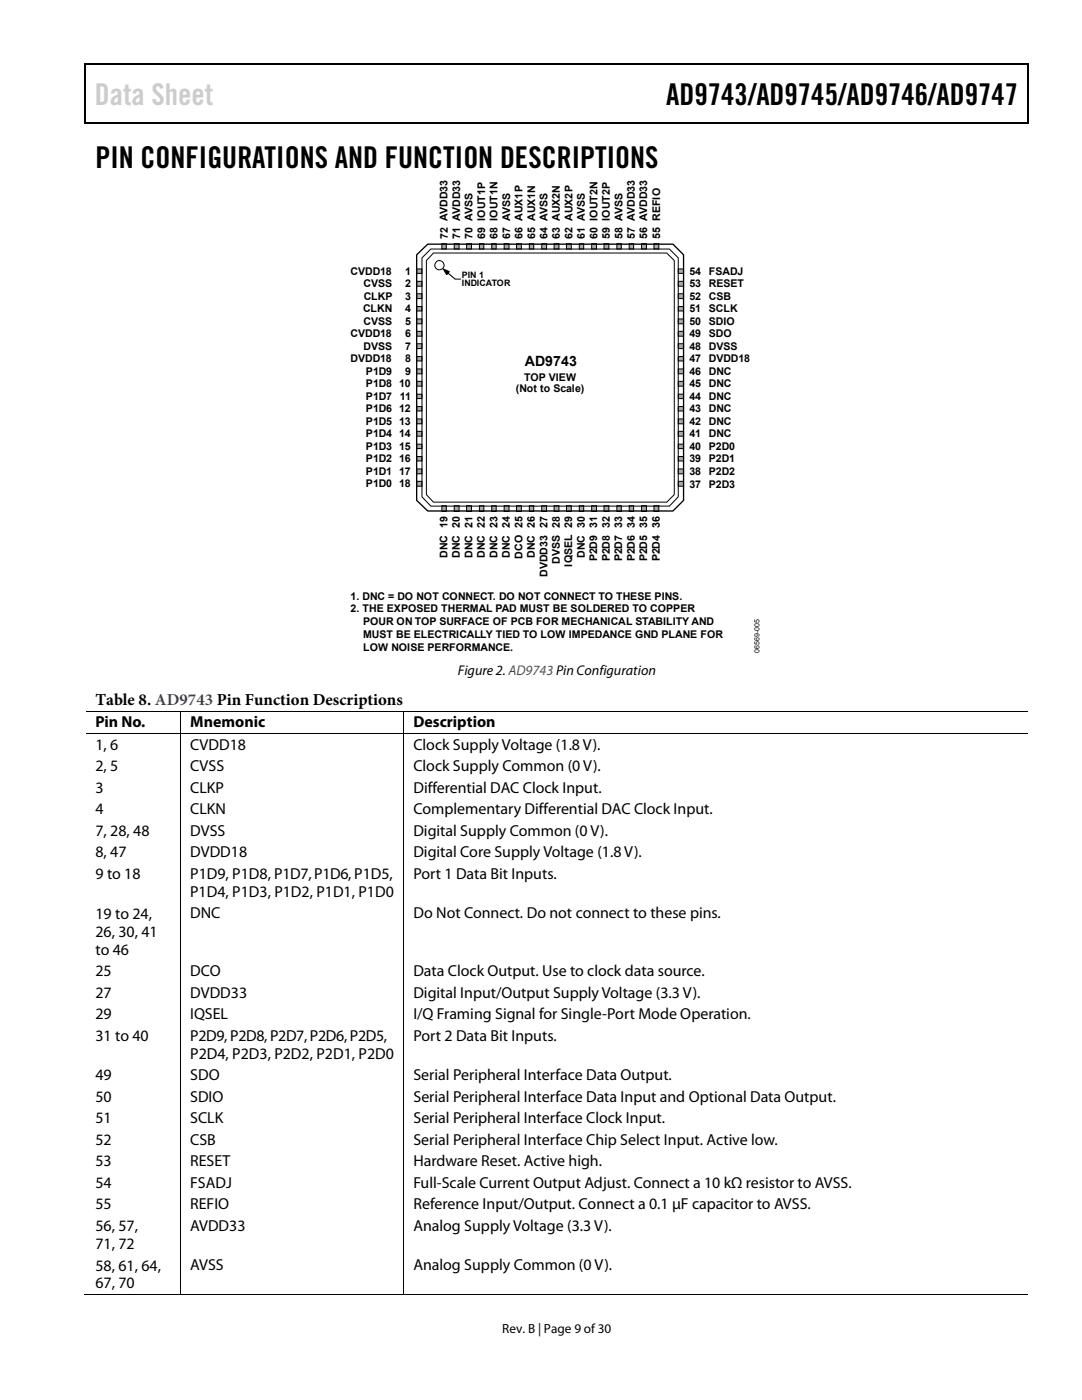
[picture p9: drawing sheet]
<svg xmlns="http://www.w3.org/2000/svg" width="216mm" height="279mm" viewBox="0 0 216 279" stroke-linecap="round" stroke-linejoin="round" font-family="sans-serif">
<path d="M16.9 12.7h.2v1h-.2zM16.9 12.7h.2v.3h-.2zM82.5 12.7h.3v.3h-.3zM205.1 12.7h.2v1h-.2zM205.1 12.7h.2v.3h-.2zM16.9 24.4h.2v.3h-.2zM82.3 24.4h.2v.3h-.2zM205.1 24.4h.2v.3h-.2z" fill="#000"/>
<path d="M17 13.7v10.7M17.1 12.8h65.4M82.8 12.8h122.3M205.2 13.7v10.7M17.1 24.5h188" fill="none" stroke="#000" stroke-width=".25"/>
<path d="M83.1 53.7h1.1v.9h-1.1z" fill="#acacac"/>
<path d="M83.1 53.7h1.1v.9h-1.1z" fill="none" stroke="#000" stroke-width=".2"/>
<path d="M83.1 56.1h1.1v1h-1.1z" fill="#acacac"/>
<path d="M83.1 56.1h1.1v1h-1.1z" fill="none" stroke="#000" stroke-width=".2"/>
<path d="M83.1 58.6h1.1v1h-1.1z" fill="#acacac"/>
<path d="M83.1 58.6h1.1v1h-1.1z" fill="none" stroke="#000" stroke-width=".2"/>
<path d="M83.1 61.2h1.1v.9h-1.1z" fill="#acacac"/>
<path d="M83.1 61.2h1.1v.9h-1.1z" fill="none" stroke="#000" stroke-width=".2"/>
<path d="M83.1 63.7h1.1v.9h-1.1z" fill="#acacac"/>
<path d="M83.1 63.7h1.1v.9h-1.1z" fill="none" stroke="#000" stroke-width=".2"/>
<path d="M83.1 66.1h1.1v1h-1.1z" fill="#acacac"/>
<path d="M83.1 66.1h1.1v1h-1.1z" fill="none" stroke="#000" stroke-width=".2"/>
<path d="M83.1 68.6h1.1v1h-1.1z" fill="#acacac"/>
<path d="M83.1 68.6h1.1v1h-1.1z" fill="none" stroke="#000" stroke-width=".2"/>
<path d="M83.1 71.2h1.1v.8h-1.1z" fill="#acacac"/>
<path d="M83.1 71.2h1.1v.8h-1.1z" fill="none" stroke="#000" stroke-width=".2"/>
<path d="M83.1 73.6h1.1v1h-1.1z" fill="#acacac"/>
<path d="M83.1 73.6h1.1v1h-1.1z" fill="none" stroke="#000" stroke-width=".2"/>
<path d="M83.1 76.1h1.1v1h-1.1z" fill="#acacac"/>
<path d="M83.1 76.1h1.1v1h-1.1z" fill="none" stroke="#000" stroke-width=".2"/>
<path d="M83.1 78.7h1.1v.8h-1.1z" fill="#acacac"/>
<path d="M83.1 78.7h1.1v.8h-1.1z" fill="none" stroke="#000" stroke-width=".2"/>
<path d="M83.1 81.1h1.1v.9h-1.1z" fill="#acacac"/>
<path d="M83.1 81.1h1.1v.9h-1.1z" fill="none" stroke="#000" stroke-width=".2"/>
<path d="M83.1 83.6h1.1v1h-1.1z" fill="#acacac"/>
<path d="M83.1 83.6h1.1v1h-1.1z" fill="none" stroke="#000" stroke-width=".2"/>
<path d="M83.1 86.1h1.1v1h-1.1z" fill="#acacac"/>
<path d="M83.1 86.1h1.1v1h-1.1z" fill="none" stroke="#000" stroke-width=".2"/>
<path d="M83.1 88.6h1.1v.9h-1.1z" fill="#acacac"/>
<path d="M83.1 88.6h1.1v.9h-1.1z" fill="none" stroke="#000" stroke-width=".2"/>
<path d="M83.1 91.1h1.1v.9h-1.1z" fill="#acacac"/>
<path d="M83.1 91.1h1.1v.9h-1.1z" fill="none" stroke="#000" stroke-width=".2"/>
<path d="M83.1 93.6h1.1v1h-1.1z" fill="#acacac"/>
<path d="M83.1 93.6h1.1v1h-1.1z" fill="none" stroke="#000" stroke-width=".2"/>
<path d="M83.1 96.1h1.1v.9h-1.1z" fill="#acacac"/>
<path d="M83.1 96.1h1.1v.9h-1.1z" fill="none" stroke="#000" stroke-width=".2"/>
<path d="M88.2 48.6h.8v1.1h-.8z" fill="#acacac"/>
<path d="M88.2 48.6h.8v1.1h-.8z" fill="none" stroke="#000" stroke-width=".2"/>
<path d="M90.6 48.6h1v1.1h-1z" fill="#acacac"/>
<path d="M90.6 48.6h1v1.1h-1z" fill="none" stroke="#000" stroke-width=".2"/>
<path d="M93.1 48.6h1v1.1h-1z" fill="#acacac"/>
<path d="M93.1 48.6h1v1.1h-1z" fill="none" stroke="#000" stroke-width=".2"/>
<path d="M95.7 48.6h.8v1.1h-.8z" fill="#acacac"/>
<path d="M95.7 48.6h.8v1.1h-.8z" fill="none" stroke="#000" stroke-width=".2"/>
<path d="M98.1 48.6h.9v1.1h-.9z" fill="#acacac"/>
<path d="M98.1 48.6h.9v1.1h-.9z" fill="none" stroke="#000" stroke-width=".2"/>
<path d="M100.6 48.6h1v1.1h-1z" fill="#acacac"/>
<path d="M100.6 48.6h1v1.1h-1z" fill="none" stroke="#000" stroke-width=".2"/>
<path d="M103.1 48.6h.9v1.1h-.9z" fill="#acacac"/>
<path d="M103.1 48.6h.9v1.1h-.9z" fill="none" stroke="#000" stroke-width=".2"/>
<path d="M105.6 48.6h.9v1.1h-.9z" fill="#acacac"/>
<path d="M105.6 48.6h.9v1.1h-.9z" fill="none" stroke="#000" stroke-width=".2"/>
<path d="M108.1 48.6h1v1.1h-1z" fill="#acacac"/>
<path d="M108.1 48.6h1v1.1h-1z" fill="none" stroke="#000" stroke-width=".2"/>
<path d="M110.6 48.6h.9v1.1h-.9z" fill="#acacac"/>
<path d="M110.6 48.6h.9v1.1h-.9z" fill="none" stroke="#000" stroke-width=".2"/>
<path d="M113 48.6h1v1.1h-1z" fill="#acacac"/>
<path d="M113 48.6h1v1.1h-1z" fill="none" stroke="#000" stroke-width=".2"/>
<path d="M115.6 48.6h.9v1.1h-.9z" fill="#acacac"/>
<path d="M115.6 48.6h.9v1.1h-.9z" fill="none" stroke="#000" stroke-width=".2"/>
<path d="M118.1 48.6h.9v1.1h-.9z" fill="#acacac"/>
<path d="M118.1 48.6h.9v1.1h-.9z" fill="none" stroke="#000" stroke-width=".2"/>
<path d="M120.5 48.6h1v1.1h-1z" fill="#acacac"/>
<path d="M120.5 48.6h1v1.1h-1z" fill="none" stroke="#000" stroke-width=".2"/>
<path d="M123.1 48.6h.9v1.1h-.9z" fill="#acacac"/>
<path d="M123.1 48.6h.9v1.1h-.9z" fill="none" stroke="#000" stroke-width=".2"/>
<path d="M125.6 48.6h.8v1.1h-.8z" fill="#acacac"/>
<path d="M125.6 48.6h.8v1.1h-.8z" fill="none" stroke="#000" stroke-width=".2"/>
<path d="M128 48.6h1v1.1h-1z" fill="#acacac"/>
<path d="M128 48.6h1v1.1h-1z" fill="none" stroke="#000" stroke-width=".2"/>
<path d="M130.5 48.6h1v1.1h-1z" fill="#acacac"/>
<path d="M130.5 48.6h1v1.1h-1z" fill="none" stroke="#000" stroke-width=".2"/>
<path d="M88.2 100.9h.8v1.2h-.8z" fill="#acacac"/>
<path d="M88.2 100.9h.8v1.2h-.8z" fill="none" stroke="#000" stroke-width=".2"/>
<path d="M90.6 100.9h1v1.2h-1z" fill="#acacac"/>
<path d="M90.6 100.9h1v1.2h-1z" fill="none" stroke="#000" stroke-width=".2"/>
<path d="M93.1 100.9h1v1.2h-1z" fill="#acacac"/>
<path d="M93.1 100.9h1v1.2h-1z" fill="none" stroke="#000" stroke-width=".2"/>
<path d="M95.7 100.9h.8v1.2h-.8z" fill="#acacac"/>
<path d="M95.7 100.9h.8v1.2h-.8z" fill="none" stroke="#000" stroke-width=".2"/>
<path d="M98.1 100.9h.9v1.2h-.9z" fill="#acacac"/>
<path d="M98.1 100.9h.9v1.2h-.9z" fill="none" stroke="#000" stroke-width=".2"/>
<path d="M100.6 100.9h1v1.2h-1z" fill="#acacac"/>
<path d="M100.6 100.9h1v1.2h-1z" fill="none" stroke="#000" stroke-width=".2"/>
<path d="M103.1 100.9h.9v1.2h-.9z" fill="#acacac"/>
<path d="M103.1 100.9h.9v1.2h-.9z" fill="none" stroke="#000" stroke-width=".2"/>
<path d="M105.6 100.9h.9v1.2h-.9z" fill="#acacac"/>
<path d="M105.6 100.9h.9v1.2h-.9z" fill="none" stroke="#000" stroke-width=".2"/>
<path d="M108.1 100.9h1v1.2h-1z" fill="#acacac"/>
<path d="M108.1 100.9h1v1.2h-1z" fill="none" stroke="#000" stroke-width=".2"/>
<path d="M110.6 100.9h.9v1.2h-.9z" fill="#acacac"/>
<path d="M110.6 100.9h.9v1.2h-.9z" fill="none" stroke="#000" stroke-width=".2"/>
<path d="M113 100.9h1v1.2h-1z" fill="#acacac"/>
<path d="M113 100.9h1v1.2h-1z" fill="none" stroke="#000" stroke-width=".2"/>
<path d="M115.6 100.9h.9v1.2h-.9z" fill="#acacac"/>
<path d="M115.6 100.9h.9v1.2h-.9z" fill="none" stroke="#000" stroke-width=".2"/>
<path d="M118.1 100.9h.9v1.2h-.9z" fill="#acacac"/>
<path d="M118.1 100.9h.9v1.2h-.9z" fill="none" stroke="#000" stroke-width=".2"/>
<path d="M120.5 100.9h1v1.2h-1z" fill="#acacac"/>
<path d="M120.5 100.9h1v1.2h-1z" fill="none" stroke="#000" stroke-width=".2"/>
<path d="M123.1 100.9h.9v1.2h-.9z" fill="#acacac"/>
<path d="M123.1 100.9h.9v1.2h-.9z" fill="none" stroke="#000" stroke-width=".2"/>
<path d="M125.6 100.9h.8v1.2h-.8z" fill="#acacac"/>
<path d="M125.6 100.9h.8v1.2h-.8z" fill="none" stroke="#000" stroke-width=".2"/>
<path d="M128 100.9h1v1.2h-1z" fill="#acacac"/>
<path d="M128 100.9h1v1.2h-1z" fill="none" stroke="#000" stroke-width=".2"/>
<path d="M130.5 100.9h1v1.2h-1z" fill="#acacac"/>
<path d="M130.5 100.9h1v1.2h-1z" fill="none" stroke="#000" stroke-width=".2"/>
<path d="M135.3 53.7h1.1v.9h-1.1z" fill="#acacac"/>
<path d="M135.3 53.7h1.1v.9h-1.1z" fill="none" stroke="#000" stroke-width=".2"/>
<path d="M135.3 56.1h1.1v1h-1.1z" fill="#acacac"/>
<path d="M135.3 56.1h1.1v1h-1.1z" fill="none" stroke="#000" stroke-width=".2"/>
<path d="M135.3 58.6h1.1v1h-1.1z" fill="#acacac"/>
<path d="M135.3 58.6h1.1v1h-1.1z" fill="none" stroke="#000" stroke-width=".2"/>
<path d="M135.3 61.2h1.1v.9h-1.1z" fill="#acacac"/>
<path d="M135.3 61.2h1.1v.9h-1.1z" fill="none" stroke="#000" stroke-width=".2"/>
<path d="M135.3 63.7h1.1v.9h-1.1z" fill="#acacac"/>
<path d="M135.3 63.7h1.1v.9h-1.1z" fill="none" stroke="#000" stroke-width=".2"/>
<path d="M135.3 66.1h1.1v1h-1.1z" fill="#acacac"/>
<path d="M135.3 66.1h1.1v1h-1.1z" fill="none" stroke="#000" stroke-width=".2"/>
<path d="M135.3 68.6h1.1v1h-1.1z" fill="#acacac"/>
<path d="M135.3 68.6h1.1v1h-1.1z" fill="none" stroke="#000" stroke-width=".2"/>
<path d="M135.3 71.2h1.1v.8h-1.1z" fill="#acacac"/>
<path d="M135.3 71.2h1.1v.8h-1.1z" fill="none" stroke="#000" stroke-width=".2"/>
<path d="M135.3 73.6h1.1v1h-1.1z" fill="#acacac"/>
<path d="M135.3 73.6h1.1v1h-1.1z" fill="none" stroke="#000" stroke-width=".2"/>
<path d="M135.3 76.1h1.1v1h-1.1z" fill="#acacac"/>
<path d="M135.3 76.1h1.1v1h-1.1z" fill="none" stroke="#000" stroke-width=".2"/>
<path d="M135.3 78.7h1.1v.8h-1.1z" fill="#acacac"/>
<path d="M135.3 78.7h1.1v.8h-1.1z" fill="none" stroke="#000" stroke-width=".2"/>
<path d="M135.3 81.1h1.1v.9h-1.1z" fill="#acacac"/>
<path d="M135.3 81.1h1.1v.9h-1.1z" fill="none" stroke="#000" stroke-width=".2"/>
<path d="M135.3 83.6h1.1v1h-1.1z" fill="#acacac"/>
<path d="M135.3 83.6h1.1v1h-1.1z" fill="none" stroke="#000" stroke-width=".2"/>
<path d="M135.3 86.1h1.1v1h-1.1z" fill="#acacac"/>
<path d="M135.3 86.1h1.1v1h-1.1z" fill="none" stroke="#000" stroke-width=".2"/>
<path d="M135.3 88.6h1.1v.9h-1.1z" fill="#acacac"/>
<path d="M135.3 88.6h1.1v.9h-1.1z" fill="none" stroke="#000" stroke-width=".2"/>
<path d="M135.3 91.1h1.1v.9h-1.1z" fill="#acacac"/>
<path d="M135.3 91.1h1.1v.9h-1.1z" fill="none" stroke="#000" stroke-width=".2"/>
<path d="M135.3 93.6h1.1v1h-1.1z" fill="#acacac"/>
<path d="M135.3 93.6h1.1v1h-1.1z" fill="none" stroke="#000" stroke-width=".2"/>
<path d="M135.3 96.1h1.1v.9h-1.1z" fill="#acacac"/>
<g fill="none" stroke="#000" stroke-width=".2">
<path d="M86 49.7h47.6l1.7 1.8v47.7l-1.7 1.8h-47.6l-1.8-1.8v-47.7zM86.5 50.5h46.5l1.5 1.5v46.7l-1.5 1.5h-46.5l-1.4-1.5v-46.7zM88.4 53.7l1.3 .5-.6 .6zM89.2 54.4l1.5 1.2M90.7 55.7h1.3M135.3 96.1h1.1v.9h-1.1zM17.1 141.9h18.9M17.1 146.4h18.9M36 142v4.3M36 146.5v111.8M36.1 141.9h44.4M36.1 146.4h44.4"/>
<path d="M80.6 142v4.3M80.6 146.5v111.8M80.7 141.9h124.4M80.7 146.4h124.4M16.9 258.4h19.1M36.1 258.4h44.4M80.7 258.4h124.4"/>
<circle cx="87.7" cy="52.9" r=".92"/>
</g>
<path d="M88.4 53.7l1.3 .5-.6 .6zM89.2 54.4l1.5 1.2zM36 141.8h.1v.2h-.1zM36 146.3h.1v.2h-.1zM80.5 141.8h.2v.2h-.2zM80.5 146.3h.2v.2h-.2zM36 258.3h.1v.2h-.1zM80.5 258.3h.2v.2h-.2z" fill="#000"/>
<path d="M83.1 50.8l2.2-2.1h49l2.1 2.1v49.1l-2.1 2.1h-49l-2.2-2.1z" fill="none" stroke="#000" stroke-width=".26"/>
<text font-size="6" fill="#cdcdcd" x="18.9" y="21">Data Sheet</text>
<g font-size="6">
<text x="132.9" y="21">AD9743/AD9745/AD9746/AD9747</text>
<text x="19" y="33.6">PIN CONFIGURATIONS AND FUNCTION DESCRIPTIONS</text>
</g>
<text font-size="3.3" x="19" y="140.6">Table 8. AD9743 Pin Function Descriptions</text>
<g font-size="3.2">
<text x="19" y="145.2">Pin No.</text>
<text x="19" y="149.6">1, 6</text>
<text x="38" y="149.6">CVDD18</text>
<text x="38" y="145.2">Mnemonic</text>
<text x="82.5" y="145.2">Description</text>
<text x="82.5" y="149.6">Clock Supply Voltage (1.8 V).</text>
<text x="19" y="153.9">2, 5</text>
<text x="38" y="153.9">CVSS</text>
<text x="82.5" y="153.9">Clock Supply Common (0 V).</text>
<text x="19" y="158.2">3</text>
<text x="38" y="158.2">CLKP</text>
<text x="82.5" y="158.2">Differential DAC Clock Input.</text>
<text x="19" y="162.5">4</text>
<text x="19" y="166.8">7, 28, 48</text>
<text x="38" y="166.8">DVSS</text>
<text x="38" y="162.5">CLKN</text>
<text x="82.5" y="162.5">Complementary Differential DAC Clock Input.</text>
<text x="82.5" y="166.8">Digital Supply Common (0 V).</text>
<text x="19" y="171.1">8, 47</text>
<text x="38" y="171.1">DVDD18</text>
<text x="82.5" y="171.1">Digital Core Supply Voltage (1.8 V).</text>
<text x="19" y="175.4">9 to 18</text>
<text x="37.9" y="179">P1D4, P1D3, P1D2, P1D1, P1D0</text>
<text x="38" y="175.5">P1D9, P1D8, P1D7,P1D6, P1D5,</text>
<text x="82.5" y="175.4">Port 1 Data Bit Inputs.</text>
<text x="19" y="183.3">19 to 24,</text>
<text x="38" y="183.3">DNC</text>
<text x="82.5" y="183.3">Do Not Connect. Do not connect to these pins.</text>
<text x="19" y="186.9">26, 30, 41</text>
<text x="19" y="190.5">to 46</text>
<text x="19" y="194.8">25</text>
<text x="38" y="194.8">DCO</text>
<text x="82.5" y="194.8">Data Clock Output. Use to clock data source.</text>
<text x="19" y="199.1">27</text>
<text x="19" y="203.4">29</text>
<text x="38" y="199.1">DVDD33</text>
<text x="38" y="203.4">IQSEL</text>
<text x="82.5" y="199.1">Digital Input/Output Supply Voltage (3.3 V).</text>
<text x="82.5" y="203.4">I/Q Framing Signal for Single-Port Mode Operation.</text>
<text x="19" y="207.7">31 to 40</text>
<text x="38" y="207.7">P2D9, P2D8, P2D7, P2D6, P2D5,</text>
<text x="82.5" y="207.7">Port 2 Data Bit Inputs.</text>
<text x="19" y="215.6">49</text>
<text x="38" y="215.6">SDO</text>
<text x="38" y="211.3">P2D4, P2D3, P2D2, P2D1, P2D0</text>
<text x="82.5" y="215.6">Serial Peripheral Interface Data Output.</text>
<text x="19" y="219.9">50</text>
<text x="38" y="219.9">SDIO</text>
<text x="82.5" y="219.9">Serial Peripheral Interface Data Input and Optional Data Output.</text>
<text x="19" y="224.2">51</text>
<text x="38" y="224.2">SCLK</text>
<text x="82.5" y="224.2">Serial Peripheral Interface Clock Input.</text>
<text x="19" y="228.5">52</text>
<text x="19" y="232.7">53</text>
<text x="38" y="228.5">CSB</text>
<text x="38" y="232.7">RESET</text>
<text x="82.5" y="228.5">Serial Peripheral Interface Chip Select Input. Active low.</text>
<text x="82.5" y="232.7">Hardware Reset. Active high.</text>
<text x="19" y="237">54</text>
<text x="38" y="237">FSADJ</text>
<text x="82.5" y="237">Full-Scale Current Output Adjust. Connect a 10 kΩ resistor to AVSS.</text>
<text x="19" y="241.3">55</text>
<text x="19" y="245.7">56, 57,</text>
<text x="38" y="241.3">REFIO</text>
<text x="38" y="245.6">AVDD33</text>
<text x="82.5" y="245.6">Analog Supply Voltage (3.3 V).</text>
<text x="82.5" y="241.3">Reference Input/Output. Connect a 0.1 μF capacitor to AVSS.</text>
<text x="19" y="249.2">71, 72</text>
<text x="19" y="253.6">58, 61, 64,</text>
<text x="19" y="257.1">67, 70</text>
<text x="38" y="253.5">AVSS</text>
<text x="82.5" y="253.5">Analog Supply Common (0 V).</text>
</g>
<g font-size="2.8">
<text x="104.7" y="73.1">AD9743</text>
<text x="91.4" y="134.7">Figure 2. AD9743 Pin Configuration</text>
</g>
<text font-size="2.6" x="100.2" y="266">Rev. B | Page 9 of 30</text>
<g font-size="2.1">
<text x="89.3" y="47.6" transform="rotate(-90 89.3 47.6)">72 AVDD33</text>
<text x="91.8" y="47.6" transform="rotate(-90 91.8 47.6)">71 AVDD33</text>
<text x="94.3" y="47.6" transform="rotate(-90 94.3 47.6)">70 AVSS</text>
<text x="96.8" y="47.6" transform="rotate(-90 96.8 47.6)">69 IOUT1P</text>
<text x="99.3" y="47.6" transform="rotate(-90 99.3 47.6)">68 IOUT1N</text>
<text x="101.8" y="47.6" transform="rotate(-90 101.8 47.6)">67 AVSS</text>
<text x="104.3" y="47.6" transform="rotate(-90 104.3 47.6)">66 AUX1P</text>
<text x="106.8" y="47.6" transform="rotate(-90 106.8 47.6)">65 AUX1N</text>
<text x="109.2" y="47.6" transform="rotate(-90 109.2 47.6)">64 AVSS</text>
<text x="111.7" y="47.6" transform="rotate(-90 111.7 47.6)">63 AUX2N</text>
<text x="114.2" y="47.6" transform="rotate(-90 114.2 47.6)">62 AUX2P</text>
<text x="116.7" y="47.6" transform="rotate(-90 116.7 47.6)">61 AVSS</text>
<text x="119.2" y="47.6" transform="rotate(-90 119.2 47.6)">60 IOUT2N</text>
<text x="121.7" y="47.6" transform="rotate(-90 121.7 47.6)">59 IOUT2P</text>
<text x="124.2" y="47.6" transform="rotate(-90 124.2 47.6)">58 AVSS</text>
<text x="126.7" y="47.6" transform="rotate(-90 126.7 47.6)">57 AVDD33</text>
<text x="129.1" y="47.6" transform="rotate(-90 129.1 47.6)">56 AVDD33</text>
<text x="131.7" y="47.6" transform="rotate(-90 131.7 47.6)">55 REFIO</text>
<text x="70" y="54.8">CVDD18</text>
<text x="72.6" y="57.3">CVSS</text>
<text x="72.6" y="59.8">CLKP</text>
<text x="80.8" y="54.8">1</text>
<text x="80.8" y="57.3">2</text>
<text x="80.8" y="59.8">3</text>
<text x="137.6" y="54.9">54</text>
<text x="137.6" y="57.4">53</text>
<text x="137.6" y="59.9">52</text>
<text x="141.5" y="54.9">FSADJ</text>
<text x="141.5" y="57.4">RESET</text>
<text x="141.5" y="59.9">CSB</text>
<text x="72.4" y="62.3">CLKN</text>
<text x="72.6" y="64.8">CVSS</text>
<text x="80.8" y="62.3">4</text>
<text x="80.8" y="64.8">5</text>
<text x="137.6" y="62.4">51</text>
<text x="137.6" y="64.8">50</text>
<text x="141.5" y="62.3">SCLK</text>
<text x="141.5" y="64.8">SDIO</text>
<text x="70" y="67.3">CVDD18</text>
<text x="72.6" y="69.8">DVSS</text>
<text x="80.8" y="67.3">6</text>
<text x="80.8" y="69.8">7</text>
<text x="137.6" y="67.3">49</text>
<text x="137.6" y="69.8">48</text>
<text x="141.5" y="67.3">SDO</text>
<text x="141.5" y="69.8">DVSS</text>
<text x="70" y="72.3">DVDD18</text>
<text x="73" y="74.8">P1D9</text>
<text x="73" y="77.3">P1D8</text>
<text x="79.7" y="77.3">10</text>
<text x="80.8" y="72.3">8</text>
<text x="80.8" y="74.8">9</text>
<text x="104.6" y="76.1">TOP VIEW</text>
<text x="137.6" y="72.3">47</text>
<text x="137.6" y="74.8">46</text>
<text x="137.6" y="77.3">45</text>
<text x="141.5" y="72.3">DVDD18</text>
<text x="141.5" y="74.8">DNC</text>
<text x="141.5" y="77.3">DNC</text>
<text x="73" y="79.8">P1D7</text>
<text x="73" y="82.3">P1D6</text>
<text x="79.7" y="82.3">12</text>
<text x="79.8" y="79.8">11</text>
<text x="102.9" y="78.2">(Not to Scale)</text>
<text x="137.6" y="79.8">44</text>
<text x="137.6" y="82.3">43</text>
<text x="141.5" y="79.8">DNC</text>
<text x="141.5" y="82.3">DNC</text>
<text x="73" y="84.8">P1D5</text>
<text x="73" y="87.2">P1D4</text>
<text x="73" y="89.7">P1D3</text>
<text x="79.7" y="84.8">13</text>
<text x="79.7" y="87.3">14</text>
<text x="79.7" y="89.7">15</text>
<text x="137.6" y="84.8">42</text>
<text x="137.6" y="87.3">41</text>
<text x="137.6" y="89.8">40</text>
<text x="141.5" y="84.8">DNC</text>
<text x="141.5" y="87.3">DNC</text>
<text x="141.5" y="89.8">P2D0</text>
<text x="73" y="92.2">P1D2</text>
<text x="73" y="94.7">P1D1</text>
<text x="79.6" y="94.7">17</text>
<text x="79.7" y="92.2">16</text>
<text x="137.6" y="92.3">39</text>
<text x="137.6" y="94.7">38</text>
<text x="141.5" y="92.3">P2D1</text>
<text x="141.5" y="94.7">P2D2</text>
<text x="73" y="97.3">P1D0</text>
<text x="79.6" y="97.3">18</text>
<text x="137.6" y="97.3">37</text>
<text x="141.5" y="97.3">P2D3</text>
<text x="109.2" y="105.4" transform="rotate(-90 109.2 105.4)">27</text>
<text x="119.2" y="105.4" transform="rotate(-90 119.2 105.4)">31</text>
<text x="121.7" y="105.4" transform="rotate(-90 121.7 105.4)">32</text>
<text x="124.2" y="105.4" transform="rotate(-90 124.2 105.4)">33</text>
<text x="126.6" y="105.4" transform="rotate(-90 126.6 105.4)">34</text>
<text x="129.1" y="105.4" transform="rotate(-90 129.1 105.4)">35</text>
<text x="131.7" y="105.4" transform="rotate(-90 131.7 105.4)">36</text>
<text x="89.3" y="111.3" transform="rotate(-90 89.3 111.3)">DNC 19</text>
<text x="91.8" y="111.3" transform="rotate(-90 91.8 111.3)">DNC 20</text>
<text x="94.3" y="111.3" transform="rotate(-90 94.3 111.3)">DNC 21</text>
<text x="96.8" y="111.3" transform="rotate(-90 96.8 111.3)">DNC 22</text>
<text x="99.3" y="111.3" transform="rotate(-90 99.3 111.3)">DNC 23</text>
<text x="101.7" y="111.3" transform="rotate(-90 101.7 111.3)">DNC 24</text>
<text x="104.2" y="111.5" transform="rotate(-90 104.2 111.5)">DCO 25</text>
<text x="106.7" y="111.3" transform="rotate(-90 106.7 111.3)">DNC 26</text>
<text x="111.7" y="112.5" transform="rotate(-90 111.7 112.5)">DVSS 28</text>
<text x="114.2" y="113.1" transform="rotate(-90 114.2 113.1)">IQSEL 29</text>
<text x="116.7" y="111.3" transform="rotate(-90 116.7 111.3)">DNC 30</text>
<text x="119.2" y="112.1" transform="rotate(-90 119.2 112.1)">P2D9</text>
<text x="121.7" y="112.1" transform="rotate(-90 121.7 112.1)">P2D8</text>
<text x="124.2" y="112.1" transform="rotate(-90 124.2 112.1)">P2D7</text>
<text x="126.6" y="112.1" transform="rotate(-90 126.6 112.1)">P2D6</text>
<text x="129.1" y="112.1" transform="rotate(-90 129.1 112.1)">P2D5</text>
<text x="131.7" y="112.1" transform="rotate(-90 131.7 112.1)">P2D4</text>
<text x="70" y="119.7">1. DNC = DO NOT CONNECT. DO NOT CONNECT TO THESE PINS.</text>
<text x="109.2" y="115.1" transform="rotate(-90 109.2 115.1)">DVDD33</text>
<text x="70" y="122.2">2. THE EXPOSED THERMAL PAD MUST BE SOLDERED TO COPPER</text>
<text x="72.4" y="124.8">POUR ON TOP SURFACE OF PCB FOR MECHANICAL STABILITY AND</text>
<text x="72.4" y="127.3">MUST BE ELECTRICALLY TIED TO LOW IMPEDANCE GND PLANE FOR</text>
<text x="72.4" y="129.9">LOW NOISE PERFORMANCE.</text>
</g>
<g font-size="1.8">
<text x="92.2" y="55.4">PIN 1</text>
<text x="92.2" y="57.2">INDICATOR</text>
</g>
<text font-size="1.4" x="151.5" y="130.3" transform="rotate(-90 151.5 130.3)">06569-005</text>
</svg>
